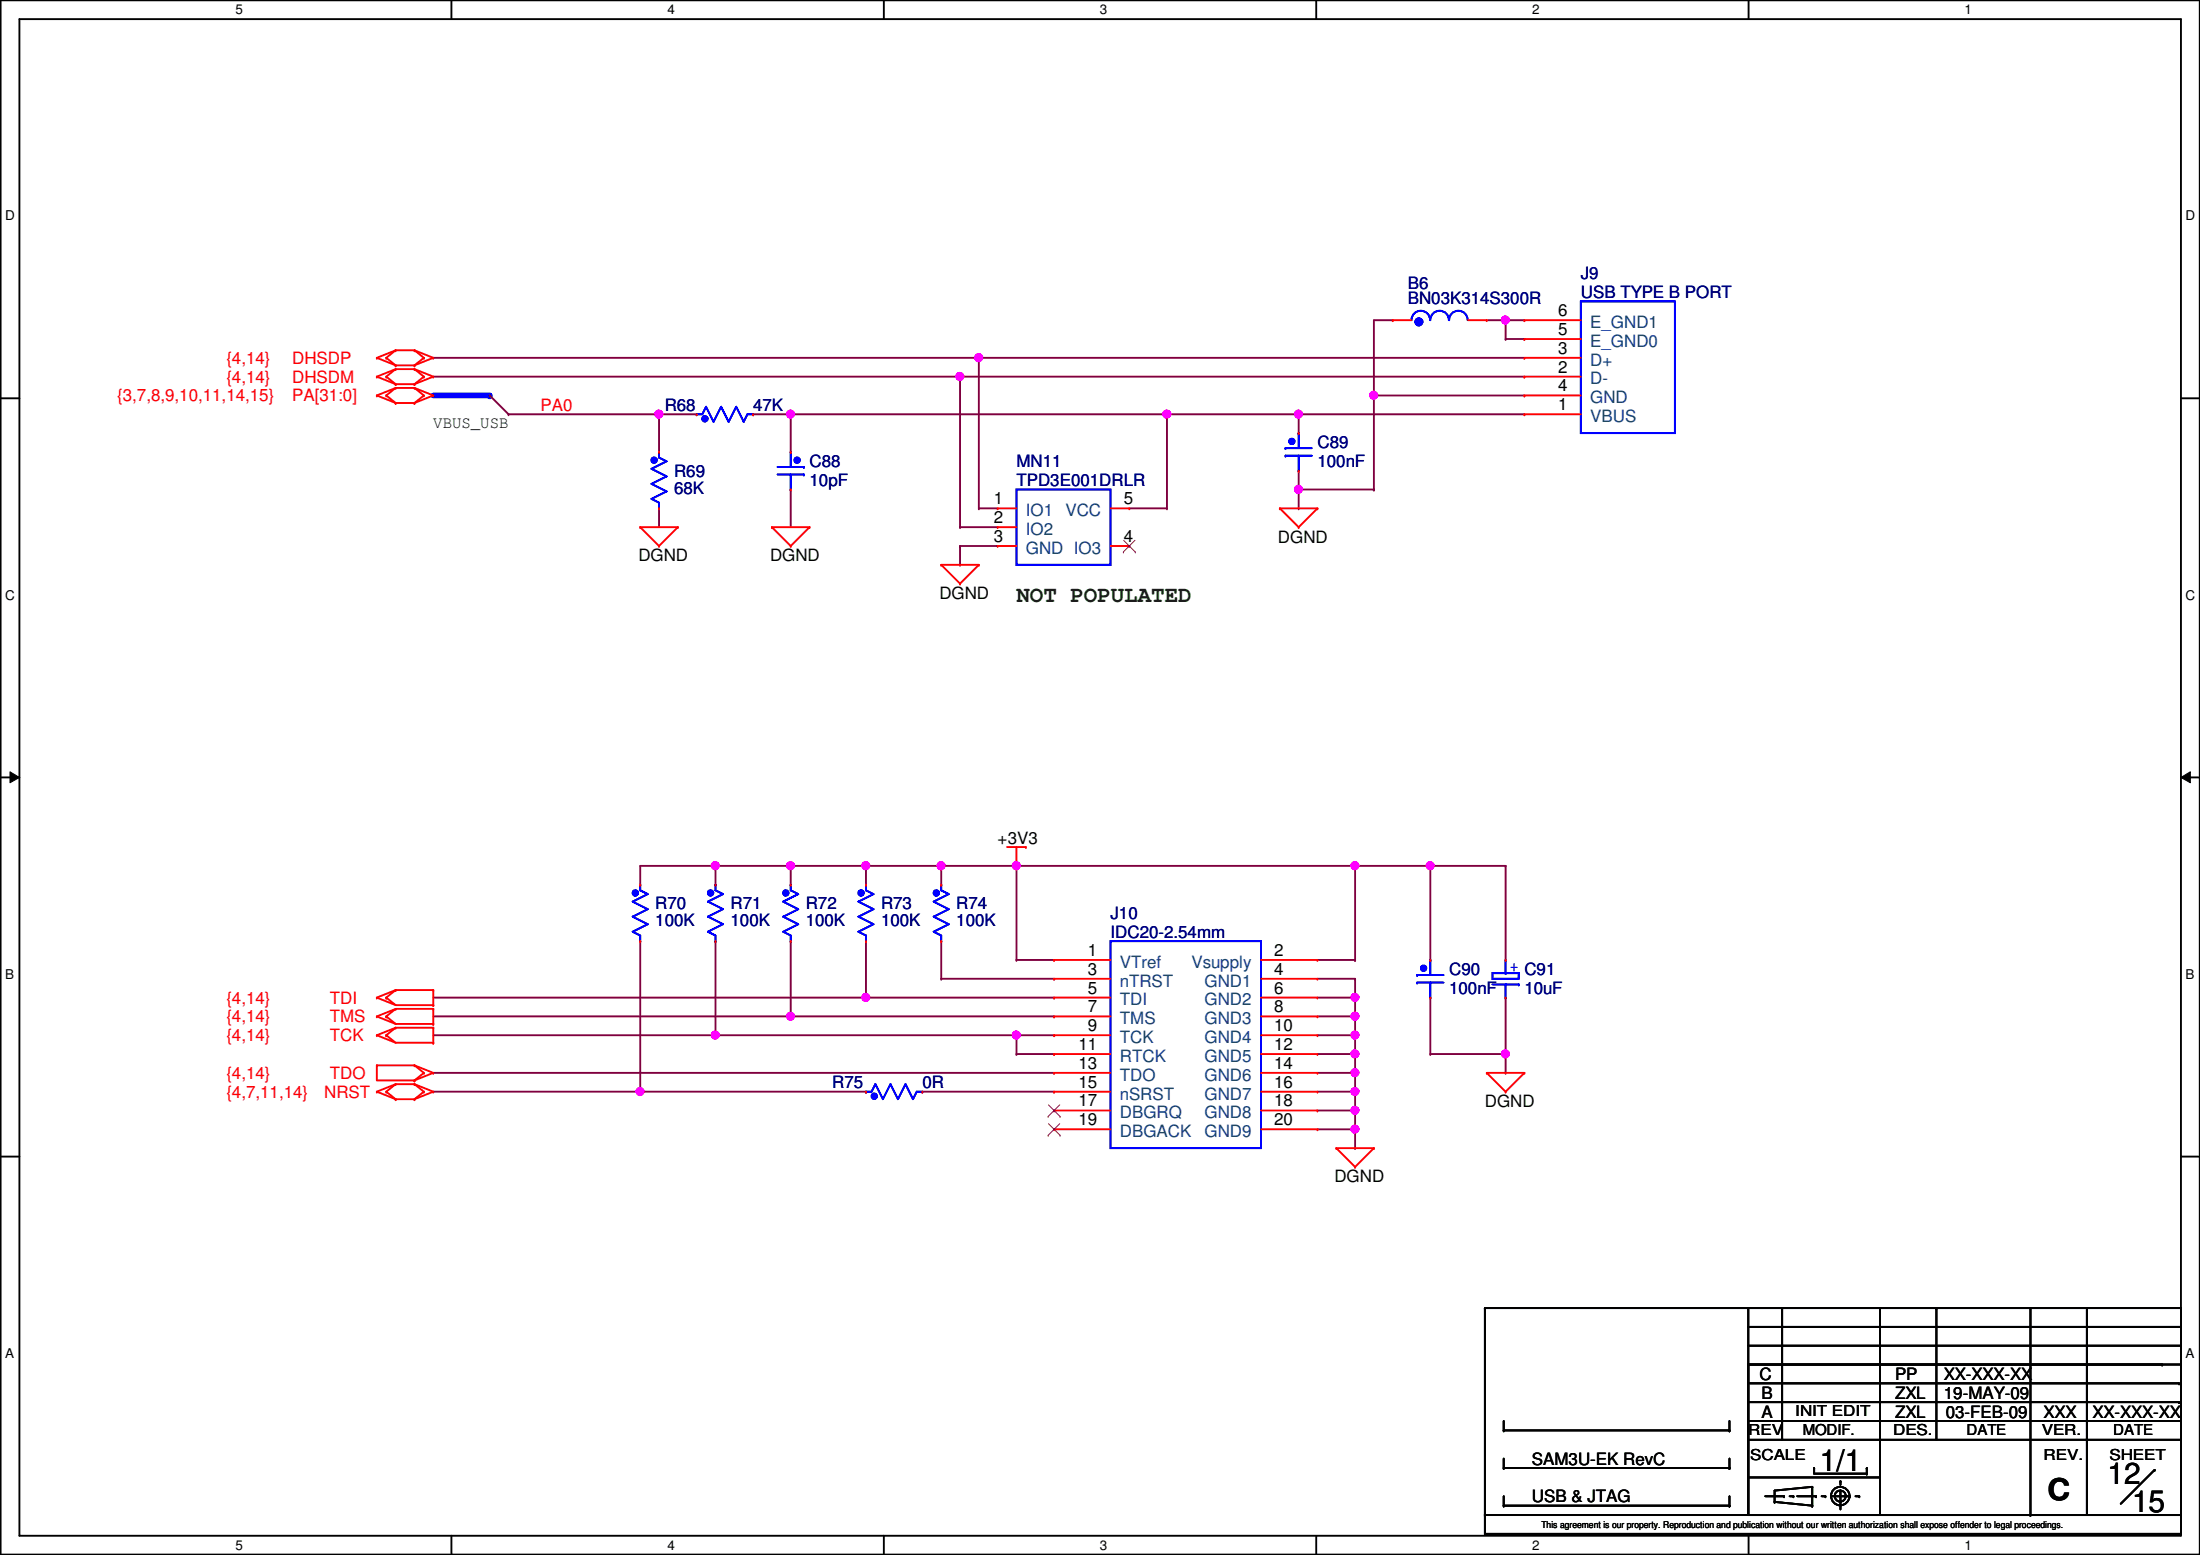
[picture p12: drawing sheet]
<svg xmlns="http://www.w3.org/2000/svg" width="297mm" height="210mm" viewBox="0 0 297 210" stroke-linecap="round" stroke-linejoin="round" font-family="sans-serif">
<path d="M.1 0h296.9v209.8h-296.9zM2.6 2.6h291.9v204.7h-291.9z" fill="none" stroke="#000" stroke-width=".25"/>
<g fill="#fff">
<path d="M31.8 .3h1v2h-1z"/>
<path d="M31.8 207.6h1v1.9h-1z"/>
</g>
<path d="M61 0v2.6M61 207.3v2.5" fill="none" stroke="#000" stroke-width=".25"/>
<g fill="#fff">
<path d="M90.1 .3h1v2h-1z"/>
<path d="M90.1 207.6h1v1.9h-1z"/>
</g>
<path d="M119.3 0v2.6M119.3 207.3v2.5" fill="none" stroke="#000" stroke-width=".25"/>
<g fill="#fff">
<path d="M148.5 .3h1v2h-1z"/>
<path d="M148.5 207.6h1v1.9h-1z"/>
</g>
<path d="M177.7 0v2.6M177.7 207.3v2.5" fill="none" stroke="#000" stroke-width=".25"/>
<g fill="#fff">
<path d="M206.9 .3h1v2h-1z"/>
<path d="M206.9 207.6h1v1.9h-1z"/>
</g>
<path d="M236.1 0v2.6M236.1 207.3v2.5" fill="none" stroke="#000" stroke-width=".25"/>
<g fill="#fff">
<path d="M265.3 .3h.9v2h-.9z"/>
<path d="M265.3 207.6h.9v1.9h-.9z"/>
<path d="M.7 28.2h1.3v1.9h-1.3z"/>
<path d="M295.1 28.2h1.3v1.9h-1.3z"/>
<path d="M.7 79.3h1.3v2h-1.3z"/>
<path d="M295.1 79.3h1.3v2h-1.3z"/>
</g>
<path d="M.1 53.8h2.5M294.5 53.8h2.5" fill="none" stroke="#000" stroke-width=".25"/>
<g fill="#fff">
<path d="M.7 130.5h1.2v2h-1.2z"/>
<path d="M295.1 130.5h1.2v2h-1.2z"/>
</g>
<path d="M.1 104.9h2.5M294.5 104.9h2.5" fill="none" stroke="#000" stroke-width=".25"/>
<path d="M1.4 104.2l1.2 .7-1.2 .8zM294.5 104.9l1.2-.7v1.5z" fill="#000"/>
<path d="M1.4 104.2l1.2 .7-1.2 .8zM294.5 104.9l1.2-.7v1.5z" fill="none" stroke="#000" stroke-width=".14"/>
<g fill="#fff">
<path d="M.7 181.7h1.2v2h-1.2z"/>
<path d="M295.1 181.7h1.2v2h-1.2z"/>
</g>
<path d="M.1 156.1h2.5M294.5 156.1h2.5" fill="none" stroke="#000" stroke-width=".25"/>
<path d="M185.5 53.4h.1M188 43.2h.1M188 43.2h-2.5v10.2" fill="none" stroke="#7f003f" stroke-width=".25"/>
<circle cx="185.5" cy="53.4" r=".49" fill="#f0f"/>
<circle cx="185.5" cy="53.4" r=".49" fill="none" stroke="#f0f" stroke-width=".25"/>
<path d="M175.3 66.1h10.2M185.5 66.1h.1" fill="none" stroke="#7f003f" stroke-width=".25"/>
<circle cx="175.3" cy="66.1" r=".49" fill="#f0f"/>
<circle cx="175.3" cy="66.1" r=".49" fill="none" stroke="#f0f" stroke-width=".25"/>
<path d="M175.3 58.5h.1M205.8 55.9h.1M205.8 55.9h-30.5v2.6M175.3 66.1h.1M175.3 63.5v2.6" fill="none" stroke="#7f003f" stroke-width=".25"/>
<circle cx="175.3" cy="55.9" r=".49" fill="#f0f"/>
<circle cx="175.3" cy="55.9" r=".49" fill="none" stroke="#f0f" stroke-width=".25"/>
<g fill="none" stroke="#7f003f" stroke-width=".25">
<path d="M89 55.9h.1M89 55.9v5.1M106.8 55.9h.1M106.8 55.9v5.1M203.3 45.8h.1M203.3 45.8h2.5M205.8 53.4h.1M205.8 45.8h.1M205.8 43.2h.1M205.8 53.4h-20.3v12.7M205.8 43.2h-2.5v2.6M89 68.6h.1"/>
<path d="M89 68.6v2.6M106.8 66.1h.1M106.8 66.1v5.1M175.3 68.6h.1M175.3 66.1v2.5M185.5 66.1h.1M183 134.7h.1M183 132.1v2.6"/>
</g>
<circle cx="182.9" cy="134.6" r=".49" fill="#f0f"/>
<circle cx="182.9" cy="134.6" r=".49" fill="none" stroke="#f0f" stroke-width=".25"/>
<path d="M177.9 134.7h5.1M183 134.7h.1M183 139.7v2.6M177.9 149.9h5.1M177.9 142.3h5.1M183 149.9h.1M183 142.3h.1" fill="none" stroke="#7f003f" stroke-width=".25"/>
<circle cx="182.9" cy="142.3" r=".49" fill="#f0f"/>
<circle cx="182.9" cy="142.3" r=".49" fill="none" stroke="#f0f" stroke-width=".25"/>
<path d="M58.5 139.7h38.1M96.6 139.7h.1M183 152.4h.1M183 149.9v2.5" fill="none" stroke="#7f003f" stroke-width=".25"/>
<circle cx="96.6" cy="139.7" r=".49" fill="#f0f"/>
<circle cx="96.6" cy="139.7" r=".49" fill="none" stroke="#f0f" stroke-width=".25"/>
<path d="M183 144.8h.1M183 142.3v2.5" fill="none" stroke="#7f003f" stroke-width=".25"/>
<circle cx="182.9" cy="144.8" r=".49" fill="#f0f"/>
<circle cx="182.9" cy="144.8" r=".49" fill="none" stroke="#f0f" stroke-width=".25"/>
<path d="M193.1 134.7v7.6M183 149.9h.1M183 147.4v2.5M193.1 142.3h.1" fill="none" stroke="#7f003f" stroke-width=".25"/>
<circle cx="182.9" cy="149.9" r=".49" fill="#f0f"/>
<circle cx="182.9" cy="149.9" r=".49" fill="none" stroke="#f0f" stroke-width=".25"/>
<path d="M137.2 129.6h5.1M142.3 129.6h.1M177.9 137.2h5.1M183 137.2h.1M58.5 144.8h83.8M142.3 144.8h.1M177.9 144.8h5.1M177.9 152.4h5.1M183 144.8h.1M183 152.4h.1M203.3 144.8h.1M203.3 142.3v2.5" fill="none" stroke="#7f003f" stroke-width=".25"/>
<circle cx="182.9" cy="152.4" r=".49" fill="#f0f"/>
<circle cx="182.9" cy="152.4" r=".49" fill="none" stroke="#f0f" stroke-width=".25"/>
<path d="M58.5 134.7h58.4M116.9 134.7h.1" fill="none" stroke="#7f003f" stroke-width=".25"/>
<circle cx="116.9" cy="134.6" r=".49" fill="#f0f"/>
<circle cx="116.9" cy="134.6" r=".49" fill="none" stroke="#f0f" stroke-width=".25"/>
<path d="M137.2 116.9v12.7M183 116.9h10.1M193.1 116.9h.1M137.2 129.6h.1" fill="none" stroke="#7f003f" stroke-width=".25"/>
<circle cx="193.1" cy="116.9" r=".49" fill="#f0f"/>
<circle cx="193.1" cy="116.9" r=".49" fill="none" stroke="#f0f" stroke-width=".25"/>
<path d="M193.1 116.9h10.2M203.3 116.9h.1M58.5 137.2h48.3M106.8 137.2h.1M177.9 132.1h5.1M183 132.1h.1M183 155h.1M183 152.4v2.6" fill="none" stroke="#7f003f" stroke-width=".25"/>
<circle cx="106.7" cy="137.2" r=".49" fill="#f0f"/>
<circle cx="106.7" cy="137.2" r=".49" fill="none" stroke="#f0f" stroke-width=".25"/>
<path d="M203.3 116.9v12.7M177.9 129.6h5.1M183 129.6h.1M183 139.7h.1M183 137.2v2.5M203.3 129.6h.1M177.9 147.4h5.1M183 147.4h.1M193.1 142.3h10.2M203.3 142.3h.1" fill="none" stroke="#7f003f" stroke-width=".25"/>
<circle cx="182.9" cy="139.7" r=".49" fill="#f0f"/>
<circle cx="182.9" cy="139.7" r=".49" fill="none" stroke="#f0f" stroke-width=".25"/>
<path d="M183 137.2h.1M183 134.7v2.5" fill="none" stroke="#7f003f" stroke-width=".25"/>
<circle cx="182.9" cy="137.2" r=".49" fill="#f0f"/>
<circle cx="182.9" cy="137.2" r=".49" fill="none" stroke="#f0f" stroke-width=".25"/>
<path d="M137.2 116.9h45.8M183 116.9h.1M183 116.9v12.7M183 129.6h.1" fill="none" stroke="#7f003f" stroke-width=".25"/>
<circle cx="137.2" cy="116.9" r=".49" fill="#f0f"/>
<circle cx="137.2" cy="116.9" r=".49" fill="none" stroke="#f0f" stroke-width=".25"/>
<circle cx="182.9" cy="116.9" r=".49" fill="#f0f"/>
<circle cx="182.9" cy="116.9" r=".49" fill="none" stroke="#f0f" stroke-width=".25"/>
<path d="M193.1 116.9v12.7M193.1 129.6h.1M203.3 134.7v7.6M203.3 142.3h.1" fill="none" stroke="#7f003f" stroke-width=".25"/>
<circle cx="203.3" cy="142.3" r=".49" fill="#f0f"/>
<circle cx="203.3" cy="142.3" r=".49" fill="none" stroke="#f0f" stroke-width=".25"/>
<path d="M183 147.4h.1M183 144.8v2.6" fill="none" stroke="#7f003f" stroke-width=".25"/>
<circle cx="182.9" cy="147.3" r=".49" fill="#f0f"/>
<circle cx="182.9" cy="147.3" r=".49" fill="none" stroke="#f0f" stroke-width=".25"/>
<path d="M142.3 139.7h.1M142.3 139.7h-5.1v2.6M177.9 139.7h5.1M183 139.7h.1M58.5 147.4h27.9M86.4 147.4h.1M124.5 147.4h17.8M137.2 142.3h.1M137.2 142.3h5.1M142.3 142.3h.1M142.3 147.4h.1" fill="none" stroke="#7f003f" stroke-width=".25"/>
<circle cx="86.4" cy="147.3" r=".49" fill="#f0f"/>
<circle cx="86.4" cy="147.3" r=".49" fill="none" stroke="#f0f" stroke-width=".25"/>
<path d="M86.4 119.4h.1M96.6 116.9h.1M96.6 116.9h-10.2v2.5" fill="none" stroke="#7f003f" stroke-width=".25"/>
<circle cx="96.6" cy="116.9" r=".49" fill="#f0f"/>
<circle cx="96.6" cy="116.9" r=".49" fill="none" stroke="#f0f" stroke-width=".25"/>
<path d="M96.6 119.4h.1M106.8 116.9h.1M106.8 116.9h-10.2v2.5" fill="none" stroke="#7f003f" stroke-width=".25"/>
<circle cx="106.7" cy="116.9" r=".49" fill="#f0f"/>
<circle cx="106.7" cy="116.9" r=".49" fill="none" stroke="#f0f" stroke-width=".25"/>
<path d="M106.8 119.4h.1M116.9 116.9h.1M116.9 116.9h-10.1v2.5" fill="none" stroke="#7f003f" stroke-width=".25"/>
<circle cx="116.9" cy="116.9" r=".49" fill="#f0f"/>
<circle cx="116.9" cy="116.9" r=".49" fill="none" stroke="#f0f" stroke-width=".25"/>
<path d="M116.9 119.4h.1M127.1 116.9h.1M127.1 119.4h.1M127.1 116.9h-10.2v2.5M127.1 116.9v2.5" fill="none" stroke="#7f003f" stroke-width=".25"/>
<circle cx="127.1" cy="116.9" r=".49" fill="#f0f"/>
<circle cx="127.1" cy="116.9" r=".49" fill="none" stroke="#f0f" stroke-width=".25"/>
<g fill="none" stroke="#7f003f" stroke-width=".25">
<path d="M96.6 139.7h.1M96.6 127v12.7M96.6 139.7h40.6M106.8 137.2h.1M106.8 127v10.2M106.8 137.2h35.5M116.9 134.7h.1M116.9 127v7.7M116.9 134.7h25.4M127.1 132.1h.1M127.1 127v5.1M127.1 132.1h15.2"/>
<path d="M137.2 139.7h.1M142.3 132.1h.1M142.3 134.7h.1M142.3 137.2h.1"/>
</g>
<circle cx="137.2" cy="139.7" r=".49" fill="#f0f"/>
<circle cx="137.2" cy="139.7" r=".49" fill="none" stroke="#f0f" stroke-width=".25"/>
<path d="M127.1 116.9h10.1M137.2 116.9h.1M86.4 127v20.4M86.4 147.4h.1M86.4 147.4h30.5M116.9 147.4h.1" fill="none" stroke="#7f003f" stroke-width=".25"/>
<path d="M58.5 53.4h7.6" fill="none" stroke="#00f" stroke-width=".76"/>
<circle cx="66.1" cy="53.4" r=".38" fill="#00f"/>
<path d="M89 55.9h.1M89 55.9h5.1" fill="none" stroke="#7f003f" stroke-width=".25"/>
<circle cx="89" cy="55.9" r=".49" fill="#f0f"/>
<circle cx="89" cy="55.9" r=".49" fill="none" stroke="#f0f" stroke-width=".25"/>
<path d="M200.7 43.2h2.6M203.3 43.2h.1" fill="none" stroke="#7f003f" stroke-width=".25"/>
<circle cx="203.3" cy="43.2" r=".49" fill="#f0f"/>
<circle cx="203.3" cy="43.2" r=".49" fill="none" stroke="#f0f" stroke-width=".25"/>
<path d="M68.7 55.9h.1M68.7 55.9h20.3M101.7 55.9h5.1M106.8 55.9h.1M157.6 55.9h.1M157.6 55.9h17.7" fill="none" stroke="#7f003f" stroke-width=".25"/>
<circle cx="157.5" cy="55.9" r=".49" fill="#f0f"/>
<circle cx="157.5" cy="55.9" r=".49" fill="none" stroke="#f0f" stroke-width=".25"/>
<path d="M106.8 55.9h.1M106.8 55.9h50.8M129.6 73.7h.1M129.6 76.2h.1M129.6 73.7h5.1M129.6 73.7v2.5M152.5 68.6h5.1M157.6 68.6h.1" fill="none" stroke="#7f003f" stroke-width=".25"/>
<circle cx="106.7" cy="55.9" r=".49" fill="#f0f"/>
<circle cx="106.7" cy="55.9" r=".49" fill="none" stroke="#f0f" stroke-width=".25"/>
<path d="M58.5 50.8h71.1M129.6 50.8h.1M157.6 55.9h.1M157.6 55.9v12.7" fill="none" stroke="#7f003f" stroke-width=".25"/>
<circle cx="129.6" cy="50.8" r=".49" fill="#f0f"/>
<circle cx="129.6" cy="50.8" r=".49" fill="none" stroke="#f0f" stroke-width=".25"/>
<path d="M58.5 48.3h73.7M132.2 48.3h.1" fill="none" stroke="#7f003f" stroke-width=".25"/>
<circle cx="132.1" cy="48.3" r=".49" fill="#f0f"/>
<circle cx="132.1" cy="48.3" r=".49" fill="none" stroke="#f0f" stroke-width=".25"/>
<g fill="none" stroke="#7f003f" stroke-width=".25">
<path d="M66.1 53.4h.1M66.1 53.4l2.6 2.5M129.6 50.8h.1M129.6 50.8h76.2M129.6 50.8v20.4M132.2 48.3h.1M132.2 48.3v20.3M132.2 48.3h73.6M205.8 48.3h.1M205.8 50.8h.1M129.6 71.2h.1M129.6 71.2h5.1"/>
<path d="M132.2 68.6h.1M132.2 68.6h2.5"/>
</g>
<g fill="none" stroke="#f00" stroke-width=".25">
<path d="M50.9 50.8h.1M50.9 48.3h.1M50.9 53.4h.1M50.9 50.8l2.5 1.1M50.9 48.3l2.5 1M50.9 53.4l2.5 1M52.2 50.8h.1M52.2 48.3h.1M52.2 53.4h.1M52.2 50.8l1.2 1.1M52.2 48.3l1.2 1M52.2 53.4l1.2 1"/>
<path d="M53.4 51.9h.1M53.4 49.8h.1M53.4 49.3h.1M53.4 47.3h.1M53.4 54.4h.1M53.4 52.4h.1M53.4 51.9h2.6M53.4 49.8h2.6M53.4 49.8l-2.5 1M53.4 49.8l-1.2 1M53.4 49.3h2.6M53.4 47.3h2.6"/>
<path d="M53.4 47.3l-2.5 1M53.4 47.3l-1.2 1M53.4 54.4h2.6M53.4 52.4h2.6M53.4 52.4l-2.5 1M53.4 52.4l-1.2 1M56 49.8h.1M56 51.9h.1M56 47.3h.1M56 49.3h.1M56 52.4h.1M56 54.4h.1"/>
<path d="M56 49.8l2.5 1M56 49.8l1.2 1M56 47.3l2.5 1M56 47.3l1.2 1M56 52.4l2.5 1M56 52.4l1.2 1M57.2 50.8h.1M57.2 48.3h.1M57.2 53.4h.1M57.2 50.8l-1.2 1.1M57.2 48.3l-1.2 1M57.2 53.4l-1.2 1"/>
<path d="M58.5 50.8h.1M58.5 48.3h.1M58.5 53.4h.1M58.5 50.8l-2.5 1.1M58.5 48.3l-2.5 1M58.5 53.4l-2.5 1M86.4 71.2h.1M86.4 71.2h5.1M86.4 71.2l2.6 2.5M89 73.7h.1M91.5 71.2h.1M91.5 71.2l-2.5 2.5"/>
<path d="M104.2 71.2h.1M104.2 71.2h5.1M104.2 71.2l2.6 2.5M106.8 73.7h.1M109.3 71.2h.1M109.3 71.2l-2.5 2.5M127.1 76.2h.1M127.1 76.2h5.1M127.1 76.2l2.5 2.6M129.6 78.8h.1M132.2 76.2h.1M132.2 76.2l-2.6 2.6"/>
<path d="M172.8 68.6h.1M172.8 68.6h5.1M172.8 68.6l2.5 2.6M175.3 71.2h.1M177.9 68.6h.1M177.9 68.6l-2.6 2.6M136 114.3h2.5M137.2 116.9h.1M137.2 114.3v2.6M138.5 114.3h.1M50.9 134.7h.1M50.9 139.7h.1"/>
<path d="M50.9 137.2h.1M50.9 134.7l2.5 1M50.9 139.7l2.5 1.1M50.9 137.2l2.5 1M52.2 134.7h.1M52.2 139.7h.1M52.2 137.2h.1M52.2 134.7l1.2 1M52.2 139.7l1.2 1.1M52.2 137.2l1.2 1M53.4 133.6h.1M53.4 138.7h.1"/>
<path d="M53.4 136.2h.1M53.4 135.7h5.1M53.4 133.6l-2.5 1.1M53.4 133.6h5.1M53.4 133.6l-1.2 1.1M53.4 138.7l-2.5 1M53.4 138.7h5.1M53.4 138.7l-1.2 1M53.4 138.2h5.1M53.4 136.2l-2.5 1M53.4 136.2h5.1M53.4 136.2l-1.2 1"/>
<path d="M58.5 135.7h.1M58.5 133.6h.1M58.5 138.7h.1M58.5 138.2h.1M58.5 136.2h.1M58.5 133.6v2.1M58.5 136.2v2M58.5 138.7v2.1M50.9 147.4h.1M50.9 143.8h.1M50.9 147.4l2.5 1M50.9 143.8v2h5.1"/>
<path d="M50.9 143.8h5.1M52.2 147.4h.1M52.2 147.4l1.2 1M53.4 148.4h.1M53.4 146.3h.1M53.4 148.4h2.6M53.4 146.3h2.6M53.4 146.3l-2.5 1.1M53.4 146.3l-1.2 1.1M53.4 140.8h5.1M56 146.3h.1M56 148.4h.1"/>
<path d="M56 145.8h.1M56 143.8h.1M56 146.3l2.5 1.1M56 146.3l1.2 1.1M56 143.8l2.5 1M56 143.8l1.2 1M57.2 147.4h.1M57.2 144.8h.1M57.2 147.4l-1.2 1M57.2 144.8l-1.2 1M58.5 147.4h.1M58.5 140.8h.1"/>
<path d="M58.5 144.8h.1M58.5 147.4l-2.5 1M58.5 144.8l-2.5 1M180.4 155h.1M180.4 155h5.1M180.4 155l2.6 2.5M183 157.5h.1M185.5 155h.1M185.5 155l-2.5 2.5M200.7 144.8h.1M200.7 144.8h5.1M200.7 144.8l2.6 2.6"/>
<path d="M203.3 147.4h.1M205.8 144.8h.1M205.8 144.8l-2.5 2.6"/>
</g>
<g fill="none" stroke="#000" stroke-width=".25">
<path d="M200.5 176.6h.1M200.5 176.6h35.5M200.5 176.6v27.9M236 176.6h58.5v27.9h-58.5zM236 179.1h58.5M240.6 176.6h.1M240.6 176.6v17.8M253.8 176.6h.1M253.8 176.6v27.9M261.4 176.6h.1M261.4 176.6v17.8M274.1 176.6v27.9"/>
<path d="M281.8 176.6h.1M281.8 176.6v27.9M294.5 179.1h.1M203 198.2h.1M203 193.1h.1M203 191.8v1.3M203 196.9v1.3M203 198.2h30.5M203 193.1h30.5M233.5 198.2h.1M233.5 193.1h.1M233.5 191.8v1.3"/>
<path d="M233.5 196.9v1.3M236 184.2h58.5v20.3h-58.5zM236 189.3h58.2M236 186.7h58.2M236 184.2h55.9M236 181.7h58.5M236 194.4h58.5M236 199.4h17.8M236 191.8h58.5M244.9 198.2h.1M244.9 198.2v.7h7.1M248.5 199.9h.1"/>
<path d="M248.5 199.9v.5M252 198.9h.1M252 198.2h.1M252 198.2v.7M253.8 199.4h.1M290.9 198.4h.1M290.9 198.4l-4.6 4.6M291.9 184.2h.1M294.2 189.3h.1M294.2 186.7h.1M294.5 181.7h.1M294.5 194.4h.1"/>
<path d="M294.5 191.8h.1M200.5 204.5h94v2.6h-94zM200.5 204.5h.1M203 203.2h.1M203 203.2h30.5M203 202v1.2M233.5 203.2h.1M233.5 202v1.2M238.3 202h2.6M239.6 202.7h.1M239.6 202.7l5.1 .5M240.9 202h.1"/>
<path d="M241.6 202h.5M242.1 202h.1M242.7 202h2.5M244.7 200.7h.1M244.7 203.2h.1M244.7 200.7l-5.1 .5v1.5M244.7 200.7v2.5M245.2 202h.1M246 202h.5M246.5 202h.1M247.2 202h2.6M248.5 201.2h.1"/>
<path d="M248.5 201.2v2.6M249.8 202h.1M250.5 202h.5M251 202h.1M274.1 204.5h.1"/>
<circle cx="248.5" cy="201.9" r=".75"/>
<circle cx="248.5" cy="201.9" r="1.25"/>
</g>
<path d="M106.8 119.4h.1M106.8 119.4v.8l1 .5-2.1 1 2.1 1-2.1 1 2.1 1.1-2.1 1 1.1 .5v.7M106.8 127h.1" fill="none" stroke="#00f" stroke-width=".25"/>
<circle cx="106.1" cy="120.5" r=".37" fill="#00f"/>
<g fill="none" stroke="#00f" stroke-width=".25">
<path d="M106.8 119.4h.1M106.8 119.4v.8l1 .5-2.1 1 2.1 1-2.1 1 2.1 1.1-2.1 1 1.1 .5v.7M106.8 127h.1"/>
<circle cx="106.1" cy="120.5" r=".37"/>
</g>
<circle cx="106.1" cy="120.5" r=".37" fill="#00f"/>
<g fill="none" stroke="#00f" stroke-width=".25">
<path d="M89 68.6h.1M89 61h.1M89 61v.8l1 .5-2 1 2 1-2 1 2 1-2 1.1 1 .5v.7"/>
<circle cx="106.1" cy="120.5" r=".37"/>
</g>
<path d="M106.8 119.4h.1M106.8 127h.1" fill="none" stroke="#f00" stroke-width=".25"/>
<circle cx="88.3" cy="62.1" r=".37" fill="#00f"/>
<g fill="none" stroke="#00f" stroke-width=".25">
<path d="M89 68.6h.1M89 61h.1M89 61v.8l1 .5-2 1 2 1-2 1 2 1-2 1.1 1 .5v.7"/>
<circle cx="88.3" cy="62.1" r=".37"/>
</g>
<circle cx="88.3" cy="62.1" r=".37" fill="#00f"/>
<g fill="none" stroke="#00f" stroke-width=".25">
<path d="M116.9 119.4h.1M116.9 119.4v.8l1 .5-2 1 2 1-2 1 2 1.1-2 1 1 .5v.7M116.9 127h.1"/>
<circle cx="88.3" cy="62.1" r=".37"/>
</g>
<path d="M89 61h.1M89 68.6h.1" fill="none" stroke="#f00" stroke-width=".25"/>
<circle cx="116.3" cy="120.5" r=".37" fill="#00f"/>
<g fill="none" stroke="#00f" stroke-width=".25">
<path d="M116.9 119.4h.1M116.9 119.4v.8l1 .5-2 1 2 1-2 1 2 1.1-2 1 1 .5v.7M116.9 127h.1"/>
<circle cx="116.3" cy="120.5" r=".37"/>
</g>
<circle cx="116.3" cy="120.5" r=".37" fill="#00f"/>
<g fill="none" stroke="#00f" stroke-width=".25">
<path d="M175.3 58.5h.1M175.3 58.5v2M173.6 61.5h.1M173.6 60.5h.1M173.6 61.5h3.5M173.6 60.5h3.5M175.3 63.5h.1M175.3 61.5v2"/>
<circle cx="116.3" cy="120.5" r=".37"/>
</g>
<path d="M116.9 119.4h.1M116.9 127h.1" fill="none" stroke="#f00" stroke-width=".25"/>
<circle cx="174.4" cy="59.6" r=".37" fill="#00f"/>
<g fill="none" stroke="#00f" stroke-width=".25">
<path d="M175.3 58.5h.1M175.3 58.5v2M173.6 61.5h.1M173.6 60.5h.1M173.6 61.5h3.5M173.6 60.5h3.5M175.3 63.5h.1M175.3 61.5v2"/>
<circle cx="174.4" cy="59.6" r=".37"/>
</g>
<circle cx="174.4" cy="59.6" r=".37" fill="#00f"/>
<g fill="none" stroke="#00f" stroke-width=".25">
<path d="M213.4 40.7h12.7v17.8h-12.7zM149.9 127h20.4v28h-20.4zM191.3 132.6h.1M191.3 131.6h.1M191.3 132.6h3.6M191.3 131.6h3.6M193.1 129.6h.1M193.1 134.7h.1M193.1 129.6v2M193.1 132.6v2.1M201.5 131.4h3.6v.7h-3.6zM201.5 132.9h3.6"/>
<path d="M203.3 134.7h.1M203.3 131.4h.1M203.3 129.6v1.8M203.3 132.9v1.8M205.1 132.9h.1"/>
<circle cx="174.4" cy="59.6" r=".37"/>
</g>
<g fill="none" stroke="#f00" stroke-width=".25">
<path d="M175.3 58.5h.1M205.8 55.9h.1M205.8 50.8h.1M205.8 48.3h.1M205.8 53.4h.1M205.8 45.8h.1M205.8 43.2h.1M205.8 55.9h7.6M205.8 50.8h7.6M205.8 48.3h7.6M205.8 53.4h7.6M205.8 45.8h7.6"/>
<path d="M205.8 43.2h7.6M175.3 63.5h.1M142.3 129.6h.1M142.3 132.1h.1M142.3 134.7h.1M142.3 137.2h.1M142.3 139.7h.1M142.3 129.6h7.6M142.3 132.1h7.6M142.3 134.7h7.6M142.3 137.2h7.6M142.3 139.7h7.6"/>
<path d="M170.3 129.6h7.6M170.3 132.1h7.6M170.3 134.7h7.6M170.3 137.2h7.6M170.3 139.7h7.6M177.9 129.6h.1M177.9 132.1h.1M177.9 134.7h.1M177.9 137.2h.1M177.9 139.7h.1M203.3 129.6h.1M203.3 134.7h.1"/>
<path d="M142.3 142.3h.1M142.3 144.8h.1M142.3 147.4h.1M142.3 149.9h.1M142.3 152.4h.1M142.3 142.3h7.6M142.3 144.8h7.6M142.3 147.4h7.6M142.3 149.9h7.6M142.3 152.4h7.6M170.3 142.3h7.6M170.3 144.8h7.6"/>
<path d="M170.3 147.4h7.6M170.3 149.9h7.6M170.3 152.4h7.6M177.9 142.3h.1M177.9 144.8h.1M177.9 147.4h.1M177.9 149.9h.1M177.9 152.4h.1"/>
</g>
<path d="M141.5 150.7h.1M141.5 153.2h.1M141.6 149.1l1.5 1.6M141.6 151.7l1.5 1.5M143.1 149.1l-1.6 1.6M143.1 151.7l-1.6 1.5M143.1 150.7h.1M143.1 153.2h.1" fill="none" stroke="#7f3f00" stroke-width=".14"/>
<circle cx="192.2" cy="130.7" r=".37" fill="#00f"/>
<g fill="none" stroke="#00f" stroke-width=".25">
<path d="M191.3 132.6h.1M191.3 131.6h.1M191.3 132.6h3.6M191.3 131.6h3.6M193.1 129.6h.1M193.1 134.7h.1M193.1 129.6v2M193.1 132.6v2.1"/>
<circle cx="192.2" cy="130.7" r=".37"/>
</g>
<circle cx="192.2" cy="130.7" r=".37" fill="#00f"/>
<g fill="none" stroke="#00f" stroke-width=".25">
<path d="M96.6 119.4h.1M96.6 119.4v.8l1 .5-2 1 2 1-2 1 2 1.1-2 1 1 .5v.7M96.6 127h.1"/>
<circle cx="192.2" cy="130.7" r=".37"/>
</g>
<path d="M193.1 129.6h.1M193.1 134.7h.1" fill="none" stroke="#f00" stroke-width=".25"/>
<circle cx="95.9" cy="120.5" r=".37" fill="#00f"/>
<g fill="none" stroke="#00f" stroke-width=".25">
<path d="M96.6 119.4h.1M96.6 119.4v.8l1 .5-2 1 2 1-2 1 2 1.1-2 1 1 .5v.7M96.6 127h.1"/>
<circle cx="95.9" cy="120.5" r=".37"/>
</g>
<circle cx="95.9" cy="120.5" r=".37" fill="#00f"/>
<g fill="none" stroke="#00f" stroke-width=".25">
<path d="M190.6 43.2a1.25 1.25 0 0 1 1.2-1.2 1.25 1.25 0 0 1 1.3 1.2M193.1 43.2a1.25 1.25 0 0 1 1.3-1.2 1.25 1.25 0 0 1 1.2 1.2M195.7 43.2a1.25 1.25 0 0 1 1.2-1.2 1.25 1.25 0 0 1 1.3 1.2"/>
<circle cx="95.9" cy="120.5" r=".37"/>
</g>
<path d="M96.6 119.4h.1M96.6 127h.1" fill="none" stroke="#f00" stroke-width=".25"/>
<circle cx="191.6" cy="43.4" r=".49" fill="#00f"/>
<g fill="none" stroke="#00f" stroke-width=".25">
<path d="M190.6 43.2a1.25 1.25 0 0 1 1.2-1.2 1.25 1.25 0 0 1 1.3 1.2M193.1 43.2a1.25 1.25 0 0 1 1.3-1.2 1.25 1.25 0 0 1 1.2 1.2M195.7 43.2a1.25 1.25 0 0 1 1.2-1.2 1.25 1.25 0 0 1 1.3 1.2"/>
<circle cx="191.6" cy="43.4" r=".49"/>
</g>
<circle cx="191.6" cy="43.4" r=".49" fill="#00f"/>
<g fill="none" stroke="#00f" stroke-width=".25">
<path d="M137.2 66.1h12.7v10.1h-12.7zM116.9 147.4h.1M116.9 147.4h.8l.5-1.1 1 2.1 1-2.1 1 2.1 1.1-2.1 1 2.1 .5-1h.7M124.5 147.4h.1"/>
<circle cx="191.6" cy="43.4" r=".49"/>
</g>
<g fill="none" stroke="#f00" stroke-width=".25">
<path d="M188 43.2h.1M188 43.2h2.6M198.2 43.2h2.5M200.7 43.2h.1M134.7 68.6h.1M134.7 71.2h.1M134.7 73.7h.1M134.7 68.6h2.5M134.7 71.2h2.5M134.7 73.7h2.5M149.9 68.6h2.6M149.9 73.7h2.6"/>
<path d="M152.5 73.7h.1M152.5 68.6h.1"/>
</g>
<path d="M151.7 74.5h.1M151.7 72.9l1.6 1.6M153.2 72.9l-1.5 1.6M153.3 74.5h.1" fill="none" stroke="#7f3f00" stroke-width=".14"/>
<circle cx="118" cy="148" r=".37" fill="#00f"/>
<g fill="none" stroke="#00f" stroke-width=".25">
<path d="M116.9 147.4h.1M116.9 147.4h.8l.5-1.1 1 2.1 1-2.1 1 2.1 1.1-2.1 1 2.1 .5-1h.7M124.5 147.4h.1"/>
<circle cx="118" cy="148" r=".37"/>
</g>
<circle cx="118" cy="148" r=".37" fill="#00f"/>
<g fill="none" stroke="#00f" stroke-width=".25">
<path d="M105 64.1h3.5M105 63h3.5M106.8 61h.1M106.8 66.1h.1M106.8 61v2M106.8 64.1v2M108.5 64.1h.1M108.5 63h.1"/>
<circle cx="118" cy="148" r=".37"/>
</g>
<path d="M116.9 147.4h.1M124.5 147.4h.1" fill="none" stroke="#f00" stroke-width=".25"/>
<circle cx="107.6" cy="62.1" r=".37" fill="#00f"/>
<g fill="none" stroke="#00f" stroke-width=".25">
<path d="M105 64.1h3.5M105 63h3.5M106.8 61h.1M106.8 66.1h.1M106.8 61v2M106.8 64.1v2M108.5 64.1h.1M108.5 63h.1"/>
<circle cx="107.6" cy="62.1" r=".37"/>
</g>
<circle cx="107.6" cy="62.1" r=".37" fill="#00f"/>
<g fill="none" stroke="#00f" stroke-width=".25">
<path d="M127.1 119.4h.1M127.1 119.4v.8l1 .5-2 1 2 1-2 1 2 1.1-2 1 1 .5v.7M127.1 127h.1"/>
<circle cx="107.6" cy="62.1" r=".37"/>
</g>
<path d="M106.8 61h.1M106.8 66.1h.1" fill="none" stroke="#f00" stroke-width=".25"/>
<circle cx="126.4" cy="120.5" r=".37" fill="#00f"/>
<g fill="none" stroke="#00f" stroke-width=".25">
<path d="M127.1 119.4h.1M127.1 119.4v.8l1 .5-2 1 2 1-2 1 2 1.1-2 1 1 .5v.7M127.1 127h.1"/>
<circle cx="126.4" cy="120.5" r=".37"/>
</g>
<circle cx="126.4" cy="120.5" r=".37" fill="#00f"/>
<g fill="none" stroke="#00f" stroke-width=".25">
<path d="M86.4 119.4h.1M86.4 119.4v.8l1.1 .5-2.1 1 2.1 1-2.1 1 2.1 1.1-2.1 1 1 .5v.7M86.4 127h.1"/>
<circle cx="126.4" cy="120.5" r=".37"/>
</g>
<path d="M127.1 119.4h.1M127.1 127h.1" fill="none" stroke="#f00" stroke-width=".25"/>
<circle cx="85.8" cy="120.5" r=".37" fill="#00f"/>
<g fill="none" stroke="#00f" stroke-width=".25">
<path d="M86.4 119.4h.1M86.4 119.4v.8l1.1 .5-2.1 1 2.1 1-2.1 1 2.1 1.1-2.1 1 1 .5v.7M86.4 127h.1"/>
<circle cx="85.8" cy="120.5" r=".37"/>
</g>
<circle cx="85.8" cy="120.5" r=".37" fill="#00f"/>
<g fill="none" stroke="#00f" stroke-width=".25">
<path d="M94.1 55.9h.1M94.1 55.9h.7l.5-1 1 2 1.1-2 1 2 1-2 1 2 .5-1h.8M101.7 55.9h.1"/>
<circle cx="85.8" cy="120.5" r=".37"/>
</g>
<path d="M86.4 119.4h.1M86.4 127h.1" fill="none" stroke="#f00" stroke-width=".25"/>
<circle cx="95.2" cy="56.5" r=".37" fill="#00f"/>
<g fill="none" stroke="#00f" stroke-width=".25">
<path d="M94.1 55.9h.1M94.1 55.9h.7l.5-1 1 2 1.1-2 1 2 1-2 1 2 .5-1h.8M101.7 55.9h.1"/>
<circle cx="95.2" cy="56.5" r=".37"/>
</g>
<circle cx="95.2" cy="56.5" r=".37" fill="#00f"/>
<circle cx="95.2" cy="56.5" r=".37" fill="none" stroke="#00f" stroke-width=".25"/>
<path d="M94.1 55.9h.1M101.7 55.9h.1" fill="none" stroke="#f00" stroke-width=".25"/>
<circle cx="185.5" cy="53.4" r=".49" fill="#f0f"/>
<circle cx="185.5" cy="53.4" r=".49" fill="none" stroke="#f0f" stroke-width=".25"/>
<circle cx="175.3" cy="66.1" r=".49" fill="#f0f"/>
<circle cx="175.3" cy="66.1" r=".49" fill="none" stroke="#f0f" stroke-width=".25"/>
<circle cx="175.3" cy="55.9" r=".49" fill="#f0f"/>
<circle cx="175.3" cy="55.9" r=".49" fill="none" stroke="#f0f" stroke-width=".25"/>
<circle cx="182.9" cy="134.6" r=".49" fill="#f0f"/>
<circle cx="182.9" cy="134.6" r=".49" fill="none" stroke="#f0f" stroke-width=".25"/>
<circle cx="182.9" cy="142.3" r=".49" fill="#f0f"/>
<circle cx="182.9" cy="142.3" r=".49" fill="none" stroke="#f0f" stroke-width=".25"/>
<circle cx="96.6" cy="139.7" r=".49" fill="#f0f"/>
<circle cx="96.6" cy="139.7" r=".49" fill="none" stroke="#f0f" stroke-width=".25"/>
<circle cx="182.9" cy="144.8" r=".49" fill="#f0f"/>
<circle cx="182.9" cy="144.8" r=".49" fill="none" stroke="#f0f" stroke-width=".25"/>
<circle cx="182.9" cy="149.9" r=".49" fill="#f0f"/>
<circle cx="182.9" cy="149.9" r=".49" fill="none" stroke="#f0f" stroke-width=".25"/>
<circle cx="182.9" cy="152.4" r=".49" fill="#f0f"/>
<circle cx="182.9" cy="152.4" r=".49" fill="none" stroke="#f0f" stroke-width=".25"/>
<circle cx="116.9" cy="134.6" r=".49" fill="#f0f"/>
<circle cx="116.9" cy="134.6" r=".49" fill="none" stroke="#f0f" stroke-width=".25"/>
<circle cx="193.1" cy="116.9" r=".49" fill="#f0f"/>
<circle cx="193.1" cy="116.9" r=".49" fill="none" stroke="#f0f" stroke-width=".25"/>
<circle cx="106.7" cy="137.2" r=".49" fill="#f0f"/>
<circle cx="106.7" cy="137.2" r=".49" fill="none" stroke="#f0f" stroke-width=".25"/>
<circle cx="182.9" cy="139.7" r=".49" fill="#f0f"/>
<circle cx="182.9" cy="139.7" r=".49" fill="none" stroke="#f0f" stroke-width=".25"/>
<circle cx="182.9" cy="137.2" r=".49" fill="#f0f"/>
<circle cx="182.9" cy="137.2" r=".49" fill="none" stroke="#f0f" stroke-width=".25"/>
<circle cx="137.2" cy="116.9" r=".49" fill="#f0f"/>
<circle cx="137.2" cy="116.9" r=".49" fill="none" stroke="#f0f" stroke-width=".25"/>
<circle cx="182.9" cy="116.9" r=".49" fill="#f0f"/>
<circle cx="182.9" cy="116.9" r=".49" fill="none" stroke="#f0f" stroke-width=".25"/>
<circle cx="203.3" cy="142.3" r=".49" fill="#f0f"/>
<circle cx="203.3" cy="142.3" r=".49" fill="none" stroke="#f0f" stroke-width=".25"/>
<circle cx="182.9" cy="147.3" r=".49" fill="#f0f"/>
<circle cx="182.9" cy="147.3" r=".49" fill="none" stroke="#f0f" stroke-width=".25"/>
<circle cx="86.4" cy="147.3" r=".49" fill="#f0f"/>
<circle cx="86.4" cy="147.3" r=".49" fill="none" stroke="#f0f" stroke-width=".25"/>
<circle cx="96.6" cy="116.9" r=".49" fill="#f0f"/>
<circle cx="96.6" cy="116.9" r=".49" fill="none" stroke="#f0f" stroke-width=".25"/>
<circle cx="106.7" cy="116.9" r=".49" fill="#f0f"/>
<circle cx="106.7" cy="116.9" r=".49" fill="none" stroke="#f0f" stroke-width=".25"/>
<circle cx="116.9" cy="116.9" r=".49" fill="#f0f"/>
<circle cx="116.9" cy="116.9" r=".49" fill="none" stroke="#f0f" stroke-width=".25"/>
<circle cx="127.1" cy="116.9" r=".49" fill="#f0f"/>
<circle cx="127.1" cy="116.9" r=".49" fill="none" stroke="#f0f" stroke-width=".25"/>
<circle cx="137.2" cy="139.7" r=".49" fill="#f0f"/>
<circle cx="137.2" cy="139.7" r=".49" fill="none" stroke="#f0f" stroke-width=".25"/>
<circle cx="89" cy="55.9" r=".49" fill="#f0f"/>
<circle cx="89" cy="55.9" r=".49" fill="none" stroke="#f0f" stroke-width=".25"/>
<circle cx="203.3" cy="43.2" r=".49" fill="#f0f"/>
<circle cx="203.3" cy="43.2" r=".49" fill="none" stroke="#f0f" stroke-width=".25"/>
<circle cx="157.5" cy="55.9" r=".49" fill="#f0f"/>
<circle cx="157.5" cy="55.9" r=".49" fill="none" stroke="#f0f" stroke-width=".25"/>
<circle cx="106.7" cy="55.9" r=".49" fill="#f0f"/>
<circle cx="106.7" cy="55.9" r=".49" fill="none" stroke="#f0f" stroke-width=".25"/>
<circle cx="129.6" cy="50.8" r=".49" fill="#f0f"/>
<circle cx="129.6" cy="50.8" r=".49" fill="none" stroke="#f0f" stroke-width=".25"/>
<circle cx="132.1" cy="48.3" r=".49" fill="#f0f"/>
<circle cx="132.1" cy="48.3" r=".49" fill="none" stroke="#f0f" stroke-width=".25"/>
<g font-size="4.1">
<text x="245.7" y="198.5">1/1</text>
<text x="276.4" y="202.4">C</text>
<text x="284.6" y="200.3">12</text>
<text x="287.9" y="204.1">15</text>
</g>
<text font-size="3" fill="#003f00" x="137.2" y="81.3">NOT POPULATED</text>
<g font-size="2.3" fill="#00007f">
<text x="190.1" y="38.9">B6</text>
<text x="190.1" y="41">BN03K314S300R</text>
<text x="213.4" y="37.7">J9</text>
<text x="213.4" y="40.2">USB TYPE B PORT</text>
<text x="89.7" y="55.5">R68</text>
<text x="101.7" y="55.5">47K</text>
<text x="91" y="64.3">R69</text>
<text x="109.3" y="63.1">C88</text>
<text x="109.3" y="65.6">10pF</text>
<text x="137.2" y="65.6">TPD3E001DRLR</text>
<text x="137.2" y="63.1">MN11</text>
<text x="177.9" y="60.5">C89</text>
<text x="177.9" y="63.1">100nF</text>
<text x="91" y="66.6">68K</text>
<text x="88.5" y="122.8">R70</text>
<text x="88.5" y="125.1">100K</text>
<text x="98.6" y="122.8">R71</text>
<text x="98.6" y="125.1">100K</text>
<text x="108.8" y="122.8">R72</text>
<text x="108.8" y="125.1">100K</text>
<text x="119" y="122.8">R73</text>
<text x="119" y="125.1">100K</text>
<text x="129.1" y="122.8">R74</text>
<text x="129.1" y="125.1">100K</text>
<text x="149.9" y="124">J10</text>
<text x="149.9" y="126.6">IDC20-2.54mm</text>
<text x="195.7" y="131.7">C90</text>
<text x="195.7" y="134.2">100nF</text>
<text x="205.8" y="134.2">10uF</text>
<text x="112.3" y="146.9">R75</text>
<text x="124.5" y="146.9">0R</text>
</g>
<g font-size="2.3">
<text x="210.4" y="47.8">3</text>
<text x="210.4" y="45.2">5</text>
<text x="210.4" y="42.7">6</text>
<text x="210.4" y="50.3">2</text>
<text x="210.4" y="52.8">4</text>
<text x="58.5" y="57.8">VBUS_USB</text>
<text x="210.4" y="55.4">1</text>
<text x="134.2" y="68.1">1</text>
<text x="134.2" y="70.6">2</text>
<text x="151.7" y="68.1">5</text>
<text x="86.2" y="75.8">DGND</text>
<text x="104" y="75.8">DGND</text>
<text x="134.2" y="73.2">3</text>
<text x="151.7" y="73.2">4</text>
<text x="172.5" y="73.2">DGND</text>
<text x="126.8" y="80.9">DGND</text>
<text x="134.7" y="113.9">+3V3</text>
<text x="146.9" y="129">1</text>
<text x="146.9" y="131.6">3</text>
<text x="172" y="129">2</text>
<text x="172" y="131.6">4</text>
<text x="146.9" y="134.1">5</text>
<text x="146.9" y="136.7">7</text>
<text x="172" y="134.1">6</text>
<text x="172" y="136.7">8</text>
<text x="145.6" y="141.7">11</text>
<text x="146.9" y="139.2">9</text>
<text x="172" y="139.2">10</text>
<text x="172" y="141.7">12</text>
<text x="145.6" y="144.3">13</text>
<text x="145.6" y="146.8">15</text>
<text x="145.6" y="149.4">17</text>
<text x="172" y="144.3">14</text>
<text x="172" y="146.8">16</text>
<text x="172" y="149.4">18</text>
<text x="200.5" y="149.4">DGND</text>
<text x="145.6" y="151.9">19</text>
<text x="172" y="151.9">20</text>
<text x="180.2" y="159.6">DGND</text>
<text x="237.6" y="186.3">C</text>
<text x="237.8" y="188.8">B</text>
<text x="237.8" y="191.3">A</text>
<text x="255.9" y="188.8">ZXL</text>
<text x="255.9" y="186.3">PP</text>
<text x="255.9" y="191.3">ZXL</text>
<text x="262.5" y="188.8">19-MAY-09</text>
<text x="262.5" y="186.3">XX-XXX-XX</text>
<text x="262.7" y="191.3">03-FEB-09</text>
<text x="275.9" y="191.3">XXX</text>
<text x="282.5" y="191.3">XX-XXX-XX</text>
<text x="206.8" y="197.7">SAM3U-EK RevC</text>
<text x="206.8" y="202.8">USB &amp; JTAG</text>
</g>
<g font-size="2.3" fill="#003f7f">
<text x="214.7" y="46.8">E_GND0</text>
<text x="214.7" y="44.3">E_GND1</text>
<text x="214.7" y="51.9">D-</text>
<text x="214.7" y="49.4">D+</text>
<text x="214.7" y="57">VBUS</text>
<text x="214.7" y="54.4">GND</text>
<text x="138.5" y="69.7">IO1</text>
<text x="143.8" y="69.7">VCC</text>
<text x="138.5" y="72.2">IO2</text>
<text x="138.5" y="74.8">GND IO3</text>
<text x="151.2" y="130.6">VTref</text>
<text x="160.9" y="130.6">Vsupply</text>
<text x="151.2" y="133.2">nTRST</text>
<text x="151.2" y="135.7">TDI</text>
<text x="162.6" y="133.2">GND1</text>
<text x="162.6" y="135.7">GND2</text>
<text x="151.2" y="138.3">TMS</text>
<text x="151.2" y="140.8">TCK</text>
<text x="151.2" y="143.3">RTCK</text>
<text x="162.6" y="138.3">GND3</text>
<text x="162.6" y="140.8">GND4</text>
<text x="162.6" y="143.3">GND5</text>
<text x="151.2" y="145.9">TDO</text>
<text x="151.2" y="148.4">nSRST</text>
<text x="162.6" y="145.9">GND6</text>
<text x="162.6" y="148.4">GND7</text>
<text x="151.2" y="151">DBGRQ</text>
<text x="151.2" y="153.5">DBGACK</text>
<text x="162.6" y="151">GND8</text>
<text x="162.6" y="153.5">GND9</text>
</g>
<g font-size="2.3" fill="#f00">
<text x="30.6" y="51.6">{4,14}</text>
<text x="30.6" y="49.1">{4,14}</text>
<text x="39.5" y="51.6">DHSDM</text>
<text x="39.5" y="49.1">DHSDP</text>
<text x="15.8" y="54.2">{3,7,8,9,10,11,14,15}</text>
<text x="39.5" y="54.2">PA[31:0]</text>
<text x="73" y="55.4">PA0</text>
<text x="30.6" y="135.5">{4,14}</text>
<text x="44.5" y="135.5">TDI</text>
<text x="30.6" y="138">{4,14}</text>
<text x="30.6" y="140.5">{4,14}</text>
<text x="44.5" y="140.5">TCK</text>
<text x="44.5" y="138">TMS</text>
<text x="30.6" y="148.2">{4,7,11,14}</text>
<text x="30.6" y="145.6">{4,14}</text>
<text x="43.8" y="148.2">NRST</text>
<text x="44.5" y="145.6">TDO</text>
</g>
<text font-size="2.3" fill="#00f" x="203.8" y="131.2">+ C91</text>
<g font-size="2">
<text x="242.4" y="191.2">INIT EDIT</text>
<text x="236" y="193.7">REV</text>
<text x="236.3" y="197">SCALE</text>
<text x="243.4" y="193.7">MODIF.</text>
<text x="255.6" y="193.7">DES.</text>
<text x="265.5" y="193.7">DATE</text>
<text x="275.7" y="193.7">VER.</text>
<text x="275.9" y="197">REV.</text>
<text x="284.8" y="197">SHEET</text>
<text x="285.3" y="193.7">DATE</text>
</g>
<g font-size="1.8">
<text x="31.8" y="1.9">5</text>
<text x="90.1" y="1.9">4</text>
<text x="148.5" y="1.9">3</text>
<text x="206.9" y="1.9">2</text>
<text x="265.3" y="1.9">1</text>
<text x=".7" y="29.8">D</text>
<text x="295.1" y="29.8">D</text>
<text x=".7" y="80.9">C</text>
<text x="295.1" y="80.9">C</text>
<text x=".7" y="132.1">B</text>
<text x="295.1" y="132.1">B</text>
<text x=".7" y="183.3">A</text>
<text x="295.1" y="183.3">A</text>
<text x="31.8" y="209.2">5</text>
<text x="90.1" y="209.2">4</text>
<text x="148.5" y="209.2">3</text>
<text x="206.9" y="209.2">2</text>
<text x="265.3" y="209.2">1</text>
</g>
<g font-size="1.3">
<text x="208.1" y="206.2">This agreement iiis our property. Reproduction and publication without our written authorization shall expose offender ttto lllegal proceedings.</text>
<text x="208.1" y="206.2">This agreement s our property. Reproduction and publication without our written authorization shall expose offender o egal proceedings.</text>
</g>
</svg>
